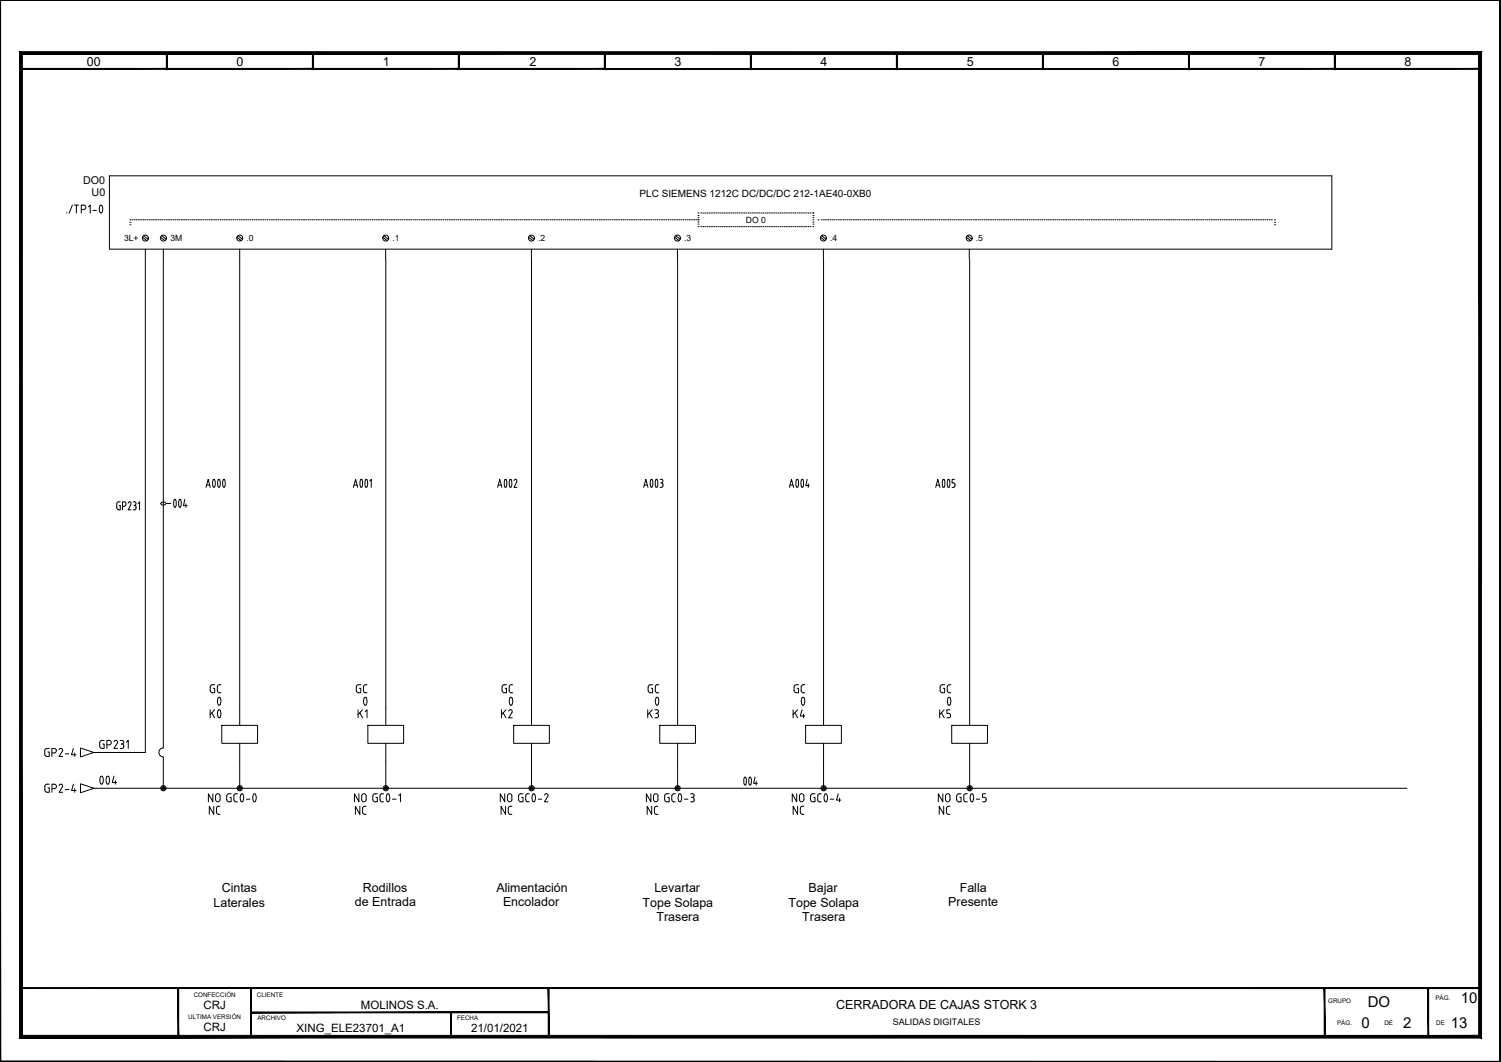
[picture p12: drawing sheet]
<svg xmlns="http://www.w3.org/2000/svg" width="420mm" height="297mm" viewBox="0 0 420 297" stroke-linecap="round" stroke-linejoin="round" font-family="sans-serif">
<g fill="#000" stroke="#000" stroke-width=".28">
<path d="M0 .1h419.9zM0 .1h419.9z"/>
<path d="M5.7 19.4h41.1l-.2-.3zM5.9 19.1h40.7l-40.9 .3zM5.7 14.7v4.7l.2-.3zM5.7 14.7l.2 .3v4.1zM5.7 14.7l.2 .3 40.9-.3zM5.9 15l40.9-.3-.2 .3zM46.8 14.7l-.2 .3 .2 4.4zM46.6 15l.2 4.4-.2-.3z"/>
<path d="M46.6 19.4h41.1l-.2-.3zM46.6 19.4l.2-.3h40.7zM46.6 14.7v4.7l.2-.3zM46.6 14.7l.2 .3v4.1zM46.6 14.7l.2 .3 40.9-.3zM46.8 15l40.9-.3-.2 .3zM87.7 14.7l-.2 .3 .2 4.4zM87.5 15l.2 4.4-.2-.3z"/>
<path d="M87.5 19.4h41.1l-.2-.3zM87.7 19.1h40.7l-40.9 .3zM87.5 14.7v4.7l.2-.3zM87.5 14.7l.2 .3v4.1zM87.5 14.7l.2 .3 40.9-.3zM87.7 15l40.9-.3-.2 .3zM128.6 14.7l-.2 .3 .2 4.4zM128.4 15l.2 4.4-.2-.3z"/>
<path d="M128.3 19.4h41.1l-.2-.3zM128.5 19.1h40.7l-40.9 .3zM128.3 14.7v4.7l.2-.3zM128.3 14.7l.2 .3v4.1zM128.3 14.7l.2 .3 40.9-.3zM128.5 15l40.9-.3-.2 .3zM169.4 14.7l-.2 .3 .2 4.4zM169.2 15l.2 4.4-.2-.3z"/>
<path d="M169.2 19.4h41.1l-.2-.2zM169.2 19.4l.2-.2h40.7zM169.2 14.7v4.7l.2-.2zM169.2 14.7l.2 .3v4.2zM169.2 14.7l.2 .3 40.9-.3zM169.4 15l40.9-.3-.2 .3zM210.3 14.7l-.2 .3 .2 4.4zM210.1 15l.2 4.4-.2-.2z"/>
<path d="M210 19.4h41.2l-.3-.2zM210.3 19.2h40.6l-40.9 .2zM210 14.7v4.7l.3-.2zM210 14.7l.3 .3v4.2zM210 14.7l.3 .3 40.9-.3zM210.3 15l40.9-.3-.3 .3zM251.2 14.7l-.3 .3 .3 4.4zM250.9 15l.3 4.4-.3-.2z"/>
<path d="M250.9 19.4h41.2l-.3-.2zM250.9 19.4l.3-.2h40.6zM250.9 14.7v4.7l.3-.2zM250.9 14.7l.3 .3v4.2zM250.9 14.7l.3 .3 40.9-.3zM251.2 15l40.9-.3-.3 .3zM292.1 14.7l-.3 .3 .3 4.4zM291.8 15l.3 4.4-.3-.2z"/>
<path d="M291.8 19.4h41.1l-.2-.2zM291.8 19.4l.2-.2h40.7zM291.8 14.7v4.7l.2-.2zM291.8 14.7l.2 .3v4.2zM291.8 14.7l.2 .3 40.9-.3zM292 15l40.9-.3-.2 .3zM332.9 14.7l-.2 .3 .2 4.4zM332.7 15l.2 4.4-.2-.2z"/>
<path d="M332.7 19.4h41.1l-.2-.3zM332.9 19.1h40.7l-40.9 .3zM332.7 14.7v4.7l.2-.3zM332.7 14.7l.2 .3v4.1zM332.7 14.7l.2 .3 40.9-.3zM332.9 15l40.9-.3-.2 .3zM373.8 14.7l-.2 .3 .2 4.4zM373.6 15l.2 4.4-.2-.3z"/>
<path d="M373.5 19.4h41.1l-.2-.3zM373.5 19.4l.2-.3h40.7zM373.5 14.7v4.7l.2-.3zM373.5 14.7l.2 .3v4.1zM373.5 14.7l.2 .3 40.9-.3zM373.7 15l40.9-.3-.2 .3zM414.6 14.7l-.2 .3 .2 4.4zM414.4 15l.2 4.4-.2-.3z"/>
<path d="M419.9 .1v296.7zM419.9 .1l.1 296.8zM419.9 .1l.1 296.8z"/>
<path d="M5.8 276.3v.2l408.5-.2zM5.8 276.5l408.5-.2v.2z"/>
<path d="M0 .1v296.9l.2-.2zM0 .1h.2v296.7z"/>
<path d="M5.5 290.3l408.4-.7h-407.7zM5.5 290.3l408.4-.7 .8 .8zM413.9 15.2v274.4l.8 .8zM413.9 15.2l.8-.7v275.9zM6.3 15.2h407.6l.8-.7zM5.5 14.5h409.2l-408.4 .7zM5.5 14.5l.7 275.1 .1-274.4zM5.5 14.5l.7 275.1-.7 .7z"/>
<path d="M49.8 276.4v13.6h.2zM49.8 276.4h.2v13.6z"/>
<path d="M70.2 276.4v13.6h.2zM70.2 276.4h.2v13.6z"/>
<path d="M70.3 283v.3l83.3-.3zM70.3 283.3l83.3-.3v.3z"/>
<path d="M126.1 283.2v6.8h.2zM126.1 283.2h.2v6.8z"/>
<path d="M153.5 276.4v13.7h.2zM153.5 276.4h.2v13.7z"/>
<path d="M370.7 276.4v13.6h.2zM370.7 276.4h.2v13.6z"/>
<path d="M399.7 276.4v13.6h.2zM399.7 276.4h.2v13.6z"/>
<path d="M.2 296.8l419.8 .1zM.2 296.8l419.8 .1-420 .1zM0 297l420-.1zM0 297h420z"/>
</g>
<g fill="none" stroke="#000" stroke-width=".28">
<path d="M0 .1v296.9h420M5.8 19.3h408.5v257.1h-408.5zM414.5 19.3v257.1M22.8 58.6h.6M23.4 57.4h-.6v2.2M23.4 57.3a.62 .62 0 0 1 .6 .7 .62 .62 0 0 1-.6 .6M24.8 57.9l.5-.5v2.2M26 58.9h1M28 57.5l.3-.2a1.51 1.51 0 0 1 0 2.3l-.3-.1-.2-.8zM30.6 49.2h342.2v20.5h-342.2zM195.4 59.6h.1M196.2 59.6h.1"/>
<path d="M196.8 59.6h.1M197.4 59.6h.1M198 59.6h.1M198.6 59.6h.1M199.2 59.6h.1M199.7 59.6h.1M200.4 59.6h.1M201 59.6h.1M201.5 59.6h.1M202.2 59.6h.1M202.8 59.6h.1M203.3 59.6h.1"/>
<path d="M204 59.6h.1M204.6 59.6h.1M205.1 59.6h.1M205.8 59.6h.1M206.4 59.6h.1M206.9 59.6h.1M207.6 59.6h.1M208.2 59.6h.1M208.7 59.6h.1M209.4 59.6h.1M210 59.6h.1M210.6 59.6h.1"/>
<path d="M211.2 59.6h.1M211.8 59.6h.1M212.4 59.6h.1M213 59.6h.1M213.6 59.6h.1M214.2 59.6h.1M214.8 59.6h.1M215.3 59.6h.1M216 59.6h.1M216.6 59.6h.1M217.1 59.6h.1M217.8 59.6h.1"/>
<path d="M218.4 59.6h.1M218.9 59.6h.1M219.6 59.6h.1M220.2 59.6h.1M220.7 59.6h.1M221.4 59.6h.1M222 59.6h.1M222.5 59.6h.1M223.2 59.6h.1M223.8 59.6h.1M224.3 59.6h.1M225 59.6h.1"/>
<path d="M225.6 59.6h.1M226.2 59.6h.1M226.8 59.6h.1M227.5 59.6h.1M36.4 62.9h.1M36.4 62.2h.1M36.4 61.5h.1M37 61.5h.1M37.6 61.5h.1M38.2 61.5h.1M38.8 61.5h.1M39.4 61.5h.1"/>
<path d="M39.9 66.3l1.2 1M40 61.5h.1M40.2 65.9l1.3 1M40.6 61.5h.1M40.7 69.7v140.8h-14.4M41.2 61.5h.1M41.8 61.5h.1M42.4 61.5h.1M43 61.5h.1M43.6 61.5h.1M44.2 61.5h.1M44.8 61.5h.1"/>
<path d="M44.9 66.3l1.3 1M45.2 65.9l1.3 1M45.4 61.5h.1M45.7 69.7v139.5a1.26 1.26 0 0 0-1.2 1.3 1.26 1.26 0 0 0 1.2 1.2M46 61.5h.1M46.6 61.5h.1M47.2 61.5h.1M47.8 61.5h.1M48.4 61.5h.1M49 61.5h.1M49.6 61.5h.1M50.2 61.5h.1"/>
<path d="M50.8 61.5h.1M51.4 61.5h.1M52 61.5h.1M52.6 61.5h.1M53.2 61.5h.1M53.8 61.5h.1M54.4 61.5h.1M55 61.5h.1M55.6 61.5h.1M56.2 61.5h.1M56.8 61.5h.1M57.4 61.5h.1"/>
<path d="M58 61.5h.1M58.6 61.5h.1M59.2 61.5h.1M59.8 61.5h.1M60.4 61.5h.1M61 61.5h.1M61.6 61.5h.1M62.2 61.5h.1M62.8 61.5h.1M63.4 61.5h.1M64 61.5h.1M64.6 61.5h.1"/>
<path d="M65.2 61.5h.1M65.8 61.5h.1M66.3 66.3l1.2 1M66.4 61.5h.1M66.6 65.9l1.3 1M67 61.5h.1M67.1 69.7v133.2M67.6 61.5h.1M68.2 61.5h.1M68.8 61.5h.1M69.4 61.5h.1M70 61.5h.1"/>
<path d="M70.6 61.5h.1M71.2 61.5h.1M71.8 61.5h.1M72.4 61.5h.1M73 61.5h.1M73.6 61.5h.1M74.2 61.5h.1M74.8 61.5h.1M75.4 61.5h.1M76 61.5h.1M76.6 61.5h.1M77.2 61.5h.1"/>
<path d="M77.8 61.5h.1M78.4 61.5h.1M79 61.5h.1M79.6 61.5h.1M80.2 61.5h.1M80.8 61.5h.1M81.4 61.5h.1M82 61.5h.1M82.6 61.5h.1M83.2 61.5h.1M83.8 61.5h.1M84.4 61.5h.1"/>
<path d="M85 61.5h.1M85.6 61.5h.1M86.2 61.5h.1M86.8 61.5h.1M87.4 61.5h.1M88 61.5h.1M88.6 61.5h.1M89.2 61.5h.1M89.8 61.5h.1M90.4 61.5h.1M91 61.5h.1M91.6 61.5h.1"/>
<path d="M92.2 61.5h.1M92.8 61.5h.1M93.4 61.5h.1M94 61.5h.1M94.6 61.5h.1M95.2 61.5h.1M95.8 61.5h.1M96.4 61.5h.1M97 61.5h.1M97.6 61.5h.1M98.2 61.5h.1M98.8 61.5h.1"/>
<path d="M99.4 61.5h.1M100 61.5h.1M100.6 61.5h.1M101.2 61.5h.1M101.8 61.5h.1M102.4 61.5h.1M103 61.5h.1M103.6 61.5h.1M104.2 61.5h.1M104.8 61.5h.1M105.4 61.5h.1M106 61.5h.1"/>
<path d="M106.6 61.5h.1M107.1 66.3l1.3 1M107.2 61.5h.1M107.4 65.9l1.3 1M107.8 61.5h.1M107.9 69.7l.1 133.2M108.4 61.5h.1M109 61.5h.1M109.6 61.5h.1M110.2 61.5h.1M110.8 61.5h.1M111.4 61.5h.1"/>
<path d="M112 61.5h.1M112.6 61.5h.1M113.2 61.5h.1M113.8 61.5h.1M114.4 61.5h.1M115 61.5h.1M115.6 61.5h.1M116.2 61.5h.1M116.8 61.5h.1M117.4 61.5h.1M118 61.5h.1M118.6 61.5h.1"/>
<path d="M119.2 61.5h.1M119.8 61.5h.1M120.4 61.5h.1M121 61.5h.1M121.6 61.5h.1M122.2 61.5h.1M122.8 61.5h.1M123.4 61.5h.1M124 61.5h.1M124.6 61.5h.1M125.2 61.5h.1M125.8 61.5h.1"/>
<path d="M126.4 61.5h.1M127 61.5h.1M127.6 61.5h.1M128.2 61.5h.1M128.8 61.5h.1M129.4 61.5h.1M130 61.5h.1M130.6 61.5h.1M131.2 61.5h.1M131.8 61.5h.1M132.4 61.5h.1M133 61.5h.1"/>
<path d="M133.6 61.5h.1M134.2 61.5h.1M134.8 61.5h.1M135.4 61.5h.1M136 61.5h.1M136.6 61.5h.1M137.2 61.5h.1M137.8 61.5h.1M138.4 61.5h.1M139 61.5h.1M139.6 61.5h.1M140.2 61.5h.1"/>
<path d="M140.8 61.5h.1M141.4 61.5h.1M142 61.5h.1M142.6 61.5h.1M143.2 61.5h.1M143.8 61.5h.1M144.4 61.5h.1M145 61.5h.1M145.6 61.5h.1M146.2 61.5h.1M146.8 61.5h.1M147.4 61.5h.1"/>
<path d="M148 61.5h.1M148 66.3l1.2 1M148.3 65.9l1.2 1M148.6 61.5h.1M148.8 69.7v133.2M149.2 61.5h.1M149.8 61.5h.1M150.4 61.5h.1M151 61.5h.1M151.6 61.5h.1M152.2 61.5h.1M152.8 61.5h.1"/>
<path d="M153.4 61.5h.1M154 61.5h.1M154.6 61.5h.1M155.2 61.5h.1M155.8 61.5h.1M156.4 61.5h.1M157 61.5h.1M157.6 61.5h.1M158.2 61.5h.1M158.8 61.5h.1M159.4 61.5h.1M160 61.5h.1"/>
<path d="M160.6 61.5h.1M161.2 61.5h.1M161.8 61.5h.1M162.4 61.5h.1M163 61.5h.1M163.6 61.5h.1M164.2 61.5h.1M164.8 61.5h.1M165.4 61.5h.1M166 61.5h.1M166.6 61.5h.1M167.2 61.5h.1"/>
<path d="M167.8 61.5h.1M168.4 61.5h.1M169 61.5h.1M169.6 61.5h.1M170.2 61.5h.1M170.8 61.5h.1M171.4 61.5h.1M172 61.5h.1M172.6 61.5h.1M173.2 61.5h.1M173.8 61.5h.1M174.4 61.5h.1"/>
<path d="M175 61.5h.1M175.6 61.5h.1M176.2 61.5h.1M176.8 61.5h.1M177.4 61.5h.1M178 61.5h.1M178.6 61.5h.1M179.2 61.5h.1M179.8 61.5h.1M180.4 61.5h.1M181 61.5h.1M181.6 61.5h.1"/>
<path d="M182.2 61.5h.1M182.8 61.5h.1M183.4 61.5h.1M184 61.5h.1M184.6 61.5h.1M185.2 61.5h.1M185.8 61.5h.1M186.4 61.5h.1M187 61.5h.1M187.6 61.5h.1M188.2 61.5h.1M188.8 61.5h.1"/>
<path d="M188.8 66.3l1.3 1M189.1 65.9l1.3 1M189.4 61.5h.1M189.6 69.7l.1 133.2M190 61.5h.1M190.6 61.5h.1M191.2 61.5h.1M191.8 61.5h.1M192.4 61.5h.1M193 61.5h.1M193.6 61.5h.1M194.2 61.5h.1"/>
<path d="M194.8 61.5h.1M195.4 61.5h.1M195.4 63.4h.1M195.4 62.7h.1M195.4 62.1h.1M195.4 60.9h.1M195.4 60.3h.1M196.2 63.4h.1M196.8 63.4h.1M197.4 63.4h.1M198 63.4h.1M198.6 63.4h.1"/>
<path d="M199.2 63.4h.1M199.7 63.4h.1M200.4 63.4h.1M201 63.4h.1M201.5 63.4h.1M202.2 63.4h.1M202.8 63.4h.1M203.3 63.4h.1M204 63.4h.1M204.6 63.4h.1M205.1 63.4h.1M205.8 63.4h.1"/>
<path d="M206.4 63.4h.1M206.9 63.4h.1M207.6 63.4h.1M208.2 63.4h.1M208.7 63.4h.1M209.4 63.4h.1M210 63.4h.1M210.6 63.4h.1M211.2 63.4h.1M211.8 63.4h.1M212.4 63.4h.1M213 63.4h.1"/>
<path d="M213.6 63.4h.1M214.2 63.4h.1M214.8 63.4h.1M215.3 63.4h.1M216 63.4h.1M216.6 63.4h.1M217.1 63.4h.1M217.8 63.4h.1M218.4 63.4h.1M218.9 63.4h.1M219.6 63.4h.1M220.2 63.4h.1"/>
<path d="M220.7 63.4h.1M221.4 63.4h.1M222 63.4h.1M222.5 63.4h.1M223.2 63.4h.1M223.8 63.4h.1M224.3 63.4h.1M225 63.4h.1M225.6 63.4h.1M226.2 63.4h.1M226.8 63.4h.1M227.5 60.3h.1"/>
<path d="M227.5 60.9h.1M227.5 61.5h.1M227.5 62.1h.1M227.5 62.7h.1M227.5 63.4h.1M229 61.5h.1M229.7 66.3l1.2 1M229.9 61.5h.1M230 65.9l1.2 1M230.5 61.5h.1M230.5 69.7v133.2M231.1 61.5h.1"/>
<path d="M231.7 61.5h.1M232.3 61.5h.1M232.9 61.5h.1M233.5 61.5h.1M234.1 61.5h.1M234.7 61.5h.1M235.3 61.5h.1M235.9 61.5h.1M236.5 61.5h.1M237.1 61.5h.1M237.7 61.5h.1M238.3 61.5h.1"/>
<path d="M238.9 61.5h.1M239.5 61.5h.1M240.1 61.5h.1M240.7 61.5h.1M241.3 61.5h.1M241.9 61.5h.1M242.5 61.5h.1M243.1 61.5h.1M243.7 61.5h.1M244.3 61.5h.1M244.9 61.5h.1M245.5 61.5h.1"/>
<path d="M246.1 61.5h.1M246.7 61.5h.1M247.3 61.5h.1M247.9 61.5h.1M248.5 61.5h.1M249.1 61.5h.1M249.7 61.5h.1M250.3 61.5h.1M250.9 61.5h.1M251.5 61.5h.1M252.1 61.5h.1M252.7 61.5h.1"/>
<path d="M253.3 61.5h.1M253.9 61.5h.1M254.5 61.5h.1M255.1 61.5h.1M255.7 61.5h.1M256.3 61.5h.1M256.9 61.5h.1M257.5 61.5h.1M258.1 61.5h.1M258.7 61.5h.1M259.3 61.5h.1M259.9 61.5h.1"/>
<path d="M260.5 61.5h.1M261.1 61.5h.1M261.7 61.5h.1M262.3 61.5h.1M262.9 61.5h.1M263.5 61.5h.1M264.1 61.5h.1M264.7 61.5h.1M265.3 61.5h.1M265.9 61.5h.1M266.5 61.5h.1M267.1 61.5h.1"/>
<path d="M267.7 61.5h.1M268.3 61.5h.1M268.9 61.5h.1M269.5 61.5h.1M270.1 61.5h.1M270.5 66.3l1.2 1M270.7 61.5h.1M270.8 65.9l1.3 1M271.3 61.5h.1M271.3 69.7v2.8M271.4 72.5v130.4M271.9 61.5h.1"/>
<path d="M272.5 61.5h.1M273.1 61.5h.1M273.7 61.5h.1M274.3 61.5h.1M274.9 61.5h.1M275.5 61.5h.1M276.1 61.5h.1M276.7 61.5h.1M277.3 61.5h.1M277.9 61.5h.1M278.5 61.5h.1M279.1 61.5h.1"/>
<path d="M279.7 61.5h.1M280.3 61.5h.1M280.9 61.5h.1M281.5 61.5h.1M282.1 61.5h.1M282.7 61.5h.1M283.3 61.5h.1M283.9 61.5h.1M284.5 61.5h.1M285.1 61.5h.1M285.7 61.5h.1M286.3 61.5h.1"/>
<path d="M286.9 61.5h.1M287.5 61.5h.1M288.1 61.5h.1M288.7 61.5h.1M289.3 61.5h.1M289.9 61.5h.1M290.5 61.5h.1M291.1 61.5h.1M291.7 61.5h.1M292.3 61.5h.1M292.9 61.5h.1M293.5 61.5h.1"/>
<path d="M294.1 61.5h.1M294.7 61.5h.1M295.3 61.5h.1M295.9 61.5h.1M296.5 61.5h.1M297.1 61.5h.1M297.7 61.5h.1M298.3 61.5h.1M298.9 61.5h.1M299.5 61.5h.1M300.1 61.5h.1M300.7 61.5h.1"/>
<path d="M301.3 61.5h.1M301.9 61.5h.1M302.5 61.5h.1M303.1 61.5h.1M303.7 61.5h.1M304.3 61.5h.1M304.9 61.5h.1M305.5 61.5h.1M306.1 61.5h.1M306.7 61.5h.1M307.3 61.5h.1M307.9 61.5h.1"/>
<path d="M308.5 61.5h.1M309.1 61.5h.1M309.7 61.5h.1M310.3 61.5h.1M310.9 61.5h.1M311.5 61.5h.1M312.1 61.5h.1M312.7 61.5h.1M313.3 61.5h.1M313.9 61.5h.1M314.5 61.5h.1M315.1 61.5h.1"/>
<path d="M315.7 61.5h.1M316.3 61.5h.1M316.9 61.5h.1M317.5 61.5h.1M318.1 61.5h.1M318.7 61.5h.1M319.3 61.5h.1M319.9 61.5h.1M320.5 61.5h.1M321.1 61.5h.1M321.7 61.5h.1M322.3 61.5h.1"/>
<path d="M322.9 61.5h.1M323.5 61.5h.1M324.1 61.5h.1M324.7 61.5h.1M325.3 61.5h.1M325.9 61.5h.1M326.5 61.5h.1M327.1 61.5h.1M327.7 61.5h.1M328.3 61.5h.1M328.9 61.5h.1M329.5 61.5h.1"/>
<path d="M330.1 61.5h.1M330.7 61.5h.1M331.3 61.5h.1M331.9 61.5h.1M332.5 61.5h.1M333.1 61.5h.1M333.7 61.5h.1M334.3 61.5h.1M334.9 61.5h.1M335.5 61.5h.1M336.1 61.5h.1M336.7 61.5h.1"/>
<path d="M337.3 61.5h.1M337.9 61.5h.1M338.5 61.5h.1M339.1 61.5h.1M339.7 61.5h.1M340.3 61.5h.1M340.9 61.5h.1M341.5 61.5h.1M342.1 61.5h.1M342.7 61.5h.1M343.3 61.5h.1M343.9 61.5h.1"/>
<path d="M344.5 61.5h.1M345.1 61.5h.1M345.7 61.5h.1M346.3 61.5h.1M346.9 61.5h.1M347.5 61.5h.1M348.1 61.5h.1M348.7 61.5h.1M349.3 61.5h.1M349.9 61.5h.1M350.5 61.5h.1M351.1 61.5h.1"/>
<path d="M351.7 61.5h.1M352.3 61.5h.1M352.9 61.5h.1M353.5 61.5h.1M354.1 61.5h.1M354.7 61.5h.1M355.3 61.5h.1M355.9 61.5h.1M356.8 62.9h.1M356.8 62.2h.1M356.8 61.5h.1M32.7 141l.1 1.3 .4 .3h.5v-1.2h-.3"/>
<path d="M33.2 140.4h.5M33.2 140.3l-.4 .4-.1 .3M34.3 141.6h.5M34.8 140.4h-.5v2.2M34.8 140.3a.64 .64 0 0 1 .5 .7 .64 .64 0 0 1-.5 .6M35.9 140.7a.43 .43 0 0 1 .6-.3 .43 .43 0 0 1 .1 .7M36.6 141.1l-.7 1.5h.8M37.3 140.4h.4M37.3 142.6h.4M37.5 141.4h.2M37.7 140.3l.3 .3v.5l-.3 .2 .3 .3 .1 .5M38.1 142.1l-.4 .5"/>
<path d="M38.7 140.9l.4-.5v2.2M22.5 209.2l3.8 1.3-3.8 1.2zM28.8 208.1h.3v1.2h-.6M29.1 207.1h-.8l-.4 .6 .1 1.2 .5 .4M29.9 208.4l.6-.1a.61 .61 0 0 0 .7-.6 .61 .61 0 0 0-.7-.6h-.6v2.2M31.9 207.5a.5 .5 0 0 1 .7-.4 .5 .5 0 0 1 .2 .7l-.9 1.5h1M33.7 207.1h.5a.5 .5 0 0 1 .4 .5 .5 .5 0 0 1-.4 .5M33.7 209.3h.4M33.9 208.1a.63 .63 0 0 1 .7 .5 .63 .63 0 0 1-.4 .7M35.4 207.6l.5-.5v2.2M45.7 211.7v8.8M62.1 202.9h10v5h-10z"/>
<path d="M67.1 207.9v12.6M103 202.9h10v5h-10zM108 207.9v12.6M143.8 202.9h10v5h-10zM148.8 207.9v12.6M184.7 202.9h10v5h-10zM189.7 207.9v12.6M225.5 202.9h10v5h-10zM230.5 207.9v12.6M266.4 202.9h10v5h-10zM271.4 207.9v12.6M26.3 220.5h367.5"/>
<path d="M64.1 222h.6M64.3 223h.4v1.3h-.6M65.5 222.6v1.4l.5 .3M66 222h.5M66 224.3h.5M66 222l-.5 .3v.3M67.5 222.1h.1a1.29 1.29 0 0 1 .3 2.1l-.2 .1a1.55 1.55 0 0 1-.2-2.2zM69 223.5h1M71 222.1h.1a1.29 1.29 0 0 1 .3 2.1l-.2 .1a1.55 1.55 0 0 1-.2-2.2zM105 222h.6M105.2 223h.4v1.3h-.6M106.4 222.6l.1 1.4 .9 .3"/>
<path d="M106.9 222h.5M106.9 222l-.2 .1-.3 .5M108.4 222.1h.1a1.29 1.29 0 0 1 .3 2.1l-.2 .1a1.55 1.55 0 0 1-.2-2.2zM109.9 223.5h1M111.6 222.5l.5-.5v2.3M145.8 222h.6M146 223h.4v1.3h-.6M147.2 222.6v1.4l.9 .3M147.7 222h.4M147.7 222l-.3 .1-.2 .5M149.2 222.1h.1a1.29 1.29 0 0 1 .2 2.1l-.1 .1a1.55 1.55 0 0 1-.2-2.2zM150.7 223.5h1"/>
<path d="M152.4 222.4a.5 .5 0 0 1 .7-.4 .5 .5 0 0 1 .2 .8M153.3 222.8l-.9 1.5h1M186.7 222h.6M186.9 223h.4v1.3h-.6M188 222.6l.1 1.4 .9 .3M188.6 222h.4M188.6 222l-.3 .1-.2 .5M190.1 222.1h.1a1.29 1.29 0 0 1 .3 2.1 1.31 1.31 0 0 1-.4-2.1zM191.6 223.5h1M193.3 222h.5M193.3 224.3h.5M193.5 223h.3"/>
<path d="M193.8 222a.5 .5 0 0 1 .5 .5 .5 .5 0 0 1-.5 .5l.5 .5M194.3 223.5v.3M194.3 223.8l-.5 .5M227.5 222h.6M227.8 223h.3v1.3h-.6M228.9 222.6l.1 1.4 .9 .3M229.4 222h.5M229.5 222l-.3 .1-.3 .5M230.9 222.1h.1a1.29 1.29 0 0 1 .3 2.1l-.1 .1a1.55 1.55 0 0 1-.3-2.2zM232.4 223.5h1M234.6 222l-.5 1.8h1.3M235 223.3v1"/>
<path d="M268.4 222h.6M268.7 223h.3v1.3h-.6M269.8 222.6l.1 1.4 .9 .3M270.3 222h.5M270.4 222l-.3 .1-.3 .5M271.8 222.1h.1a1.29 1.29 0 0 1 .3 2.1l-.2 .1a1.55 1.55 0 0 1-.2-2.2zM273.3 223.5h1M275.9 222h-.9v1l.8 .1 .3 .4M276 223.5v.3M276.1 223.8l-.3 .4-.8 .1M5.8 276.4h44.1v13.6h-44.1z"/>
<circle cx="40.7" cy="66.6" r=".84"/>
<circle cx="45.7" cy="66.6" r=".84"/>
<circle cx="67.1" cy="66.6" r=".84"/>
<circle cx="108" cy="66.6" r=".84"/>
<circle cx="148.7" cy="66.6" r=".84"/>
<circle cx="189.6" cy="66.6" r=".84"/>
<circle cx="230.5" cy="66.6" r=".84"/>
<circle cx="271.3" cy="66.6" r=".84"/>
<circle cx="45.7" cy="220.5" r=".73"/>
<circle cx="45.7" cy="220.5" r=".46"/>
<circle cx="45.7" cy="220.5" r=".22"/>
<circle cx="67.1" cy="220.5" r=".73"/>
<circle cx="67.1" cy="220.5" r=".46"/>
<circle cx="67.1" cy="220.5" r=".22"/>
<circle cx="108" cy="220.5" r=".73"/>
<circle cx="108" cy="220.5" r=".46"/>
<circle cx="108" cy="220.5" r=".22"/>
<circle cx="148.8" cy="220.5" r=".73"/>
<circle cx="148.8" cy="220.5" r=".46"/>
<circle cx="148.8" cy="220.5" r=".22"/>
<circle cx="189.7" cy="220.5" r=".73"/>
<circle cx="189.7" cy="220.5" r=".46"/>
<circle cx="189.7" cy="220.5" r=".22"/>
<circle cx="230.5" cy="220.5" r=".73"/>
<circle cx="230.5" cy="220.5" r=".46"/>
<circle cx="230.5" cy="220.5" r=".22"/>
<circle cx="271.4" cy="220.5" r=".73"/>
<circle cx="271.4" cy="220.5" r=".46"/>
<circle cx="271.4" cy="220.5" r=".22"/>
</g>
<g font-size="7.9">
<text x="56.4" y="199.3">0</text>
<text x="97.4" y="199.3">0</text>
<text x="137.9" y="199.3">0</text>
<text x="178.9" y="199.3">0</text>
<text x="219.8" y="199.3">0</text>
<text x="260.7" y="199.3">0</text>
<text x="23.6" y="221.5">004</text>
</g>
<text font-size="7.1" x="203.9" y="221.5">004</text>
<g font-size="6.6">
<text x="55.4" y="137.9">A000</text>
<text x="96.7" y="137.9">A001</text>
<text x="136.9" y="137.9">A002</text>
<text x="177.8" y="137.9">A003</text>
<text x="218.4" y="137.9">A004</text>
<text x="259.6" y="137.9">A005</text>
<text x="44.4" y="143.6">004</text>
</g>
<g font-size="5.7">
<text x="57.5" y="195.1">GC</text>
<text x="98.4" y="195.1">GC</text>
<text x="139.3" y="195.1">GC</text>
<text x="180.3" y="195.1">GC</text>
<text x="221.2" y="195.1">GC</text>
<text x="261.8" y="195.1">GC</text>
<text x="99.1" y="202.1">K1</text>
<text x="139" y="202.1">K2</text>
<text x="179.9" y="202.1">K3</text>
<text x="220.8" y="202.1">K4</text>
<text x="261.8" y="202.1">K5</text>
<text x="11.3" y="223">GP2-4</text>
</g>
<g font-size="5.3">
<text x="11.3" y="212.7">GP2-4</text>
<text x="57.1" y="225.4">NO</text>
<text x="98.1" y="225.4">NO</text>
<text x="138.6" y="225.4">NO</text>
<text x="179.6" y="225.4">NO</text>
<text x="220.5" y="225.4">NO</text>
<text x="261.4" y="225.4">NO</text>
<text x="57.5" y="229">NC</text>
<text x="98.4" y="229">NC</text>
<text x="139" y="229">NC</text>
<text x="179.9" y="229">NC</text>
<text x="220.8" y="229">NC</text>
<text x="261.8" y="229">NC</text>
</g>
<text font-size="4.9" x="21.2" y="60.7" transform="rotate(-90 21.2 60.7)">./</text>
<g font-size="4.2">
<text x="382.9" y="281.6">DO</text>
<text x="408.9" y="280.7">10</text>
<text x="381.1" y="287.5">0</text>
<text x="392.8" y="287.5">2</text>
<text x="406.1" y="287.5">13</text>
</g>
<g font-size="3.5">
<text x="24.3" y="18.4">00</text>
<text x="66.2" y="18.4">0</text>
<text x="107.2" y="18.4">1</text>
<text x="148.2" y="18.4">2</text>
<text x="188.8" y="18.4">3</text>
<text x="229.7" y="18.4">4</text>
<text x="270.6" y="18.4">5</text>
<text x="311.4" y="18.4">6</text>
<text x="352.3" y="18.4">7</text>
<text x="393.1" y="18.4">8</text>
<text x="62.1" y="249.4">Cintas</text>
<text x="101.6" y="249.4">Rodillos</text>
<text x="139" y="249.4">Alimentación</text>
<text x="183.2" y="249.4">Levartar</text>
<text x="226.3" y="249.4">Bajar</text>
<text x="268.6" y="249.4">Falla</text>
<text x="59.8" y="253.6">Laterales</text>
<text x="99.4" y="253.5">de Entrada</text>
<text x="140.8" y="253.5">Encolador</text>
<text x="179.9" y="253.6">Tope Solapa</text>
<text x="183.7" y="257.7">Trasera</text>
<text x="220.7" y="253.6">Tope Solapa</text>
<text x="224.6" y="257.7">Trasera</text>
<text x="265.5" y="253.5">Presente</text>
<text x="234" y="282.1">CERRADORA DE CAJAS STORK 3</text>
</g>
<g font-size="3.2">
<text x="57" y="282.3">CRJ</text>
<text x="101" y="282.3">MOLINOS S.A.</text>
<text x="57" y="288.3">CRJ</text>
<text x="83" y="288.6">XING_ELE23701_A1</text>
<text x="131.8" y="288.6">21/01/2021</text>
</g>
<g font-size="3">
<text x="23.3" y="51.5">DO0</text>
<text x="25.7" y="54.8">U0</text>
</g>
<text font-size="2.8" x="179" y="55">PLC SIEMENS 1212C DC/DC/DC 212-1AE40-0XB0</text>
<text font-size="2.5" x="250" y="286.6">SALIDAS DIGITALES</text>
<g font-size="2.4">
<text x="208.8" y="62.3">DO 0</text>
<text x="34.7" y="67.5">3L+</text>
<text x="47.7" y="67.5">3M</text>
<text x="69" y="67.5">.0</text>
<text x="109.8" y="67.5">.1</text>
<text x="150.6" y="67.5">.2</text>
<text x="191.5" y="67.5">.3</text>
<text x="232.3" y="67.5">.4</text>
<text x="273.2" y="67.5">.5</text>
</g>
<g font-size="1.8">
<text x="54.2" y="279">CONFECCIÓN</text>
<text x="71.9" y="279">CLIENTE</text>
<text x="371.8" y="280.6">GRUPO</text>
<text x="401.8" y="279.8">PÁG.</text>
<text x="52.7" y="285">ULTIMA VERSIÓN</text>
<text x="72.1" y="285.3">ARCHIVO</text>
<text x="127.9" y="285.3">FECHA</text>
<text x="374.3" y="286.6">PÁG.</text>
<text x="387.5" y="286.6">DE</text>
<text x="402" y="286.6">DE</text>
</g>
</svg>
